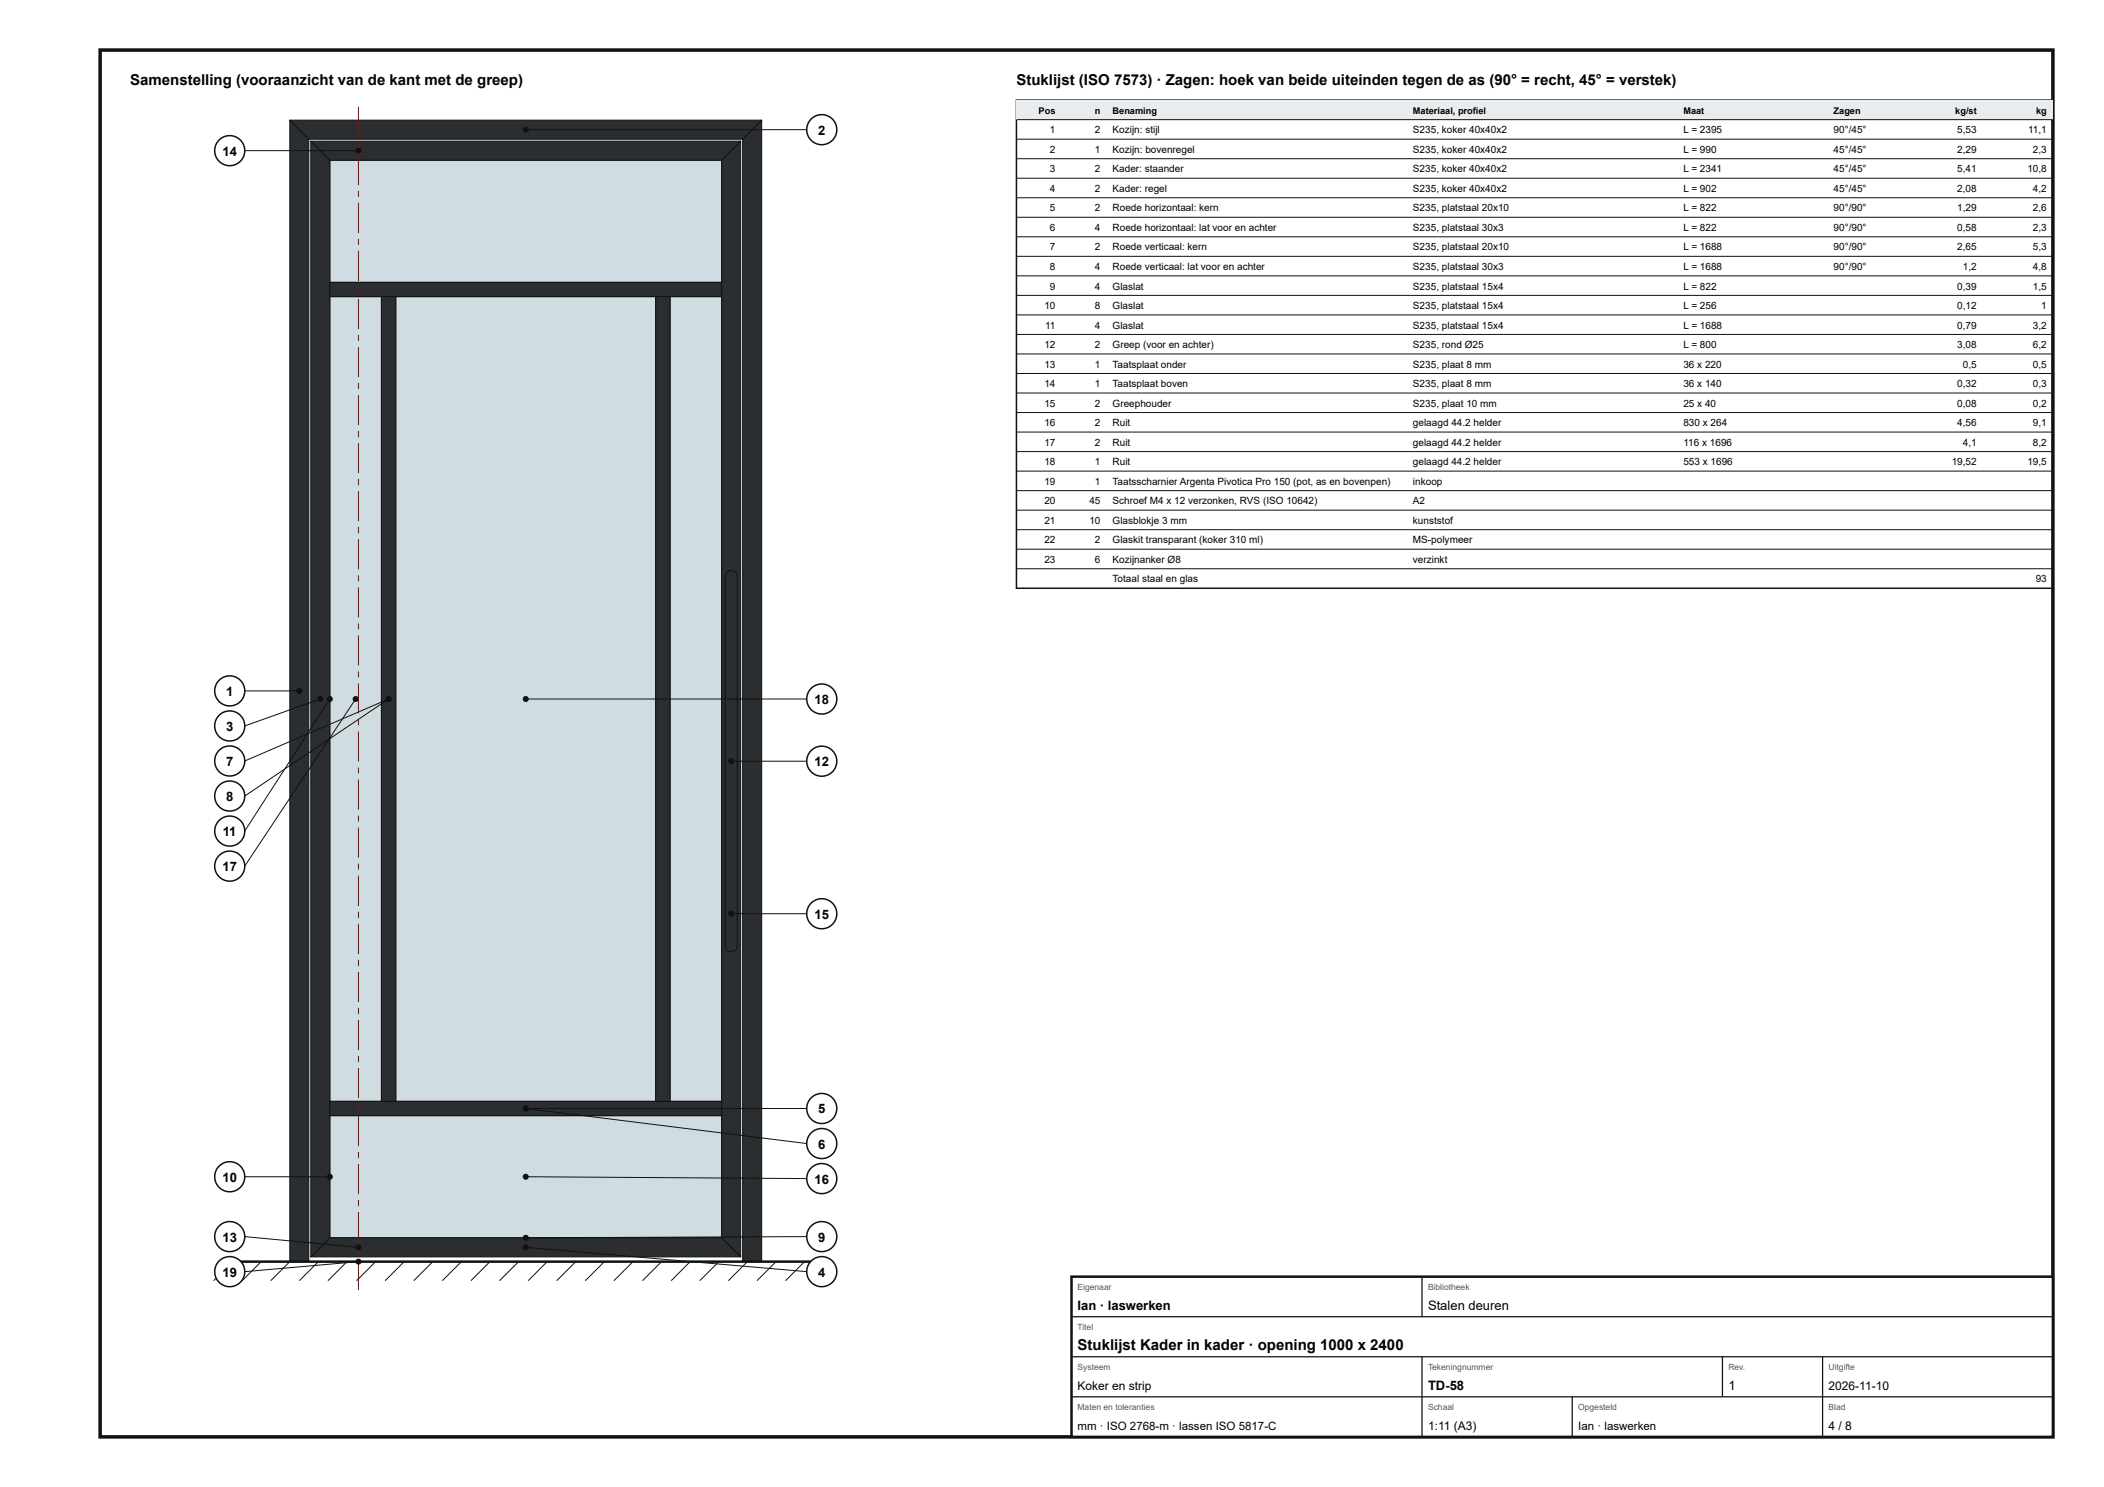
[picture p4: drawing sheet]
<svg xmlns="http://www.w3.org/2000/svg" width="420mm" height="297mm" viewBox="0 0 420 297" stroke-linecap="round" stroke-linejoin="round" font-family="sans-serif">
<path d="M20 10h390v277h-390z" fill="none" stroke="#111" stroke-width=".7" stroke-linecap="butt"/>
<path d="M65.9 222.8h78.2v24.4h-78.2z" fill="#cfdde3"/>
<path d="M65.9 222.8h78.2v24.4h-78.2z" fill="none" stroke="#111" stroke-width=".2"/>
<path d="M65.9 59.3h10.3v160.7h-10.3z" fill="#cfdde3"/>
<path d="M65.9 59.3h10.3v160.7h-10.3z" fill="none" stroke="#111" stroke-width=".2"/>
<path d="M79 59.3h52v160.7h-52z" fill="#cfdde3"/>
<path d="M79 59.3h52v160.7h-52z" fill="none" stroke="#111" stroke-width=".2"/>
<path d="M133.8 59.3h10.3v160.7h-10.3z" fill="#cfdde3"/>
<path d="M133.8 59.3h10.3v160.7h-10.3z" fill="none" stroke="#111" stroke-width=".2"/>
<path d="M65.9 32h78.2v24.4h-78.2z" fill="#cfdde3"/>
<path d="M65.9 32h78.2v24.4h-78.2z" fill="none" stroke="#111" stroke-width=".2"/>
<path d="M57.9 24l3.8 3.8v224.2h-3.8z" fill="#2b2e31"/>
<path d="M57.9 24l3.8 3.8v224.2h-3.8z" fill="none" stroke="#111" stroke-width=".2"/>
<path d="M152.1 24v228h-3.8v-224.2z" fill="#2b2e31"/>
<path d="M152.1 24v228h-3.8v-224.2z" fill="none" stroke="#111" stroke-width=".2"/>
<path d="M57.9 24h94.2l-3.8 3.8h-86.6z" fill="#2b2e31"/>
<path d="M57.9 24h94.2l-3.8 3.8h-86.6z" fill="none" stroke="#111" stroke-width=".2"/>
<path d="M62.1 28.2l3.8 3.8v215.2l-3.8 3.8z" fill="#2b2e31"/>
<path d="M62.1 28.2l3.8 3.8v215.2l-3.8 3.8z" fill="none" stroke="#111" stroke-width=".2"/>
<path d="M147.9 28.2v222.8l-3.8-3.8v-215.2z" fill="#2b2e31"/>
<path d="M147.9 28.2v222.8l-3.8-3.8v-215.2z" fill="none" stroke="#111" stroke-width=".2"/>
<path d="M65.9 247.2h78.2l3.8 3.8h-85.8z" fill="#2b2e31"/>
<path d="M65.9 247.2h78.2l3.8 3.8h-85.8z" fill="none" stroke="#111" stroke-width=".2"/>
<path d="M62.1 28.2h85.8l-3.8 3.8h-78.2z" fill="#2b2e31"/>
<path d="M62.1 28.2h85.8l-3.8 3.8h-78.2z" fill="none" stroke="#111" stroke-width=".2"/>
<path d="M65.9 220h78.2v2.8h-78.2z" fill="#2b2e31"/>
<path d="M65.9 220h78.2v2.8h-78.2z" fill="none" stroke="#111" stroke-width=".2"/>
<path d="M65.9 56.4h78.2v2.9h-78.2z" fill="#2b2e31"/>
<path d="M65.9 56.4h78.2v2.9h-78.2z" fill="none" stroke="#111" stroke-width=".2"/>
<path d="M76.2 59.3h2.8v160.7h-2.8z" fill="#2b2e31"/>
<path d="M76.2 59.3h2.8v160.7h-2.8z" fill="none" stroke="#111" stroke-width=".2"/>
<path d="M131 59.3h2.8v160.7h-2.8z" fill="#2b2e31"/>
<path d="M131 59.3h2.8v160.7h-2.8z" fill="none" stroke="#111" stroke-width=".2"/>
<path d="M71.5 251.7h.2v6h-.2zM71.5 249.3h.2v1.2h-.2zM71.5 242.1h.2v6h-.2zM71.5 239.7h.2v1.2h-.2zM71.5 232.5h.2v6h-.2zM71.5 230.1h.2v1.2h-.2zM71.5 222.9h.2v6h-.2zM71.5 220.5h.2v1.2h-.2zM71.5 213.3h.2v6h-.2zM71.5 210.9h.2v1.2h-.2zM71.5 203.7h.2v6h-.2zM71.5 201.3h.2v1.2h-.2zM71.5 194.1h.2v6h-.2zM71.5 191.7h.2v1.2h-.2zM71.5 184.5h.2v6h-.2zM71.5 182.1h.2v1.2h-.2zM71.5 174.9h.2v6h-.2zM71.5 172.5h.2v1.2h-.2zM71.5 165.3h.2v6h-.2zM71.5 162.9h.2v1.2h-.2zM71.5 155.7h.2v6h-.2zM71.5 153.3h.2v1.2h-.2zM71.5 146.1h.2v6h-.2zM71.5 143.7h.2v1.2h-.2zM71.5 136.5h.2v6h-.2zM71.5 134.1h.2v1.2h-.2zM71.5 126.9h.2v6h-.2zM71.5 124.5h.2v1.2h-.2zM71.5 117.3h.2v6h-.2zM71.5 114.9h.2v1.2h-.2zM71.5 107.7h.2v6h-.2zM71.5 105.3h.2v1.2h-.2zM71.5 98.1h.2v6h-.2zM71.5 95.7h.2v1.2h-.2zM71.5 88.5h.2v6h-.2zM71.5 86.1h.2v1.2h-.2zM71.5 78.9h.2v6h-.2zM71.5 76.5h.2v1.2h-.2zM71.5 69.3h.2v6h-.2zM71.5 66.9h.2v1.2h-.2zM71.5 59.7h.2v6h-.2zM71.5 57.3h.2v1.2h-.2zM71.5 50.1h.2v6h-.2zM71.5 47.7h.2v1.2h-.2zM71.5 40.5h.2v6h-.2zM71.5 38.1h.2v1.2h-.2zM71.5 30.9h.2v6h-.2zM71.5 28.5h.2v1.2h-.2zM71.5 21.3h.2v6h-.2z" fill="#b00"/>
<path d="M145.2 114.3a1.2 1.2 0 0 1 1.3-.3 1.2 1.2 0 0 1 .7 1.1v73.9a1.19 1.19 0 0 1-1.2 1.1 1.19 1.19 0 0 1-1.2-1.1v-73.9z" fill="#2b2e31"/>
<g fill="none" stroke="#111" stroke-width=".2">
<path d="M145.2 114.3a1.2 1.2 0 0 1 1.3-.3 1.2 1.2 0 0 1 .7 1.1v73.9a1.19 1.19 0 0 1-1.2 1.1 1.19 1.19 0 0 1-1.2-1.1v-73.9zM46.4 252l-3.8 3.8M52.2 252l-3.8 3.8M57.9 252l-3.8 3.8M63.6 252l-3.8 3.8M69.3 252l-3.8 3.8M75 252l-3.8 3.8M80.7 252l-3.8 3.8M86.4 252l-3.8 3.8M92.1 252l-3.8 3.8M97.9 252l-3.9 3.8M103.6 252l-3.8 3.8"/>
<path d="M109.3 252l-3.8 3.8M115 252l-3.8 3.8M120.7 252l-3.8 3.8M126.4 252l-3.8 3.8M132.1 252l-3.8 3.8M137.8 252l-3.8 3.8M143.6 252l-3.9 3.8M149.3 252l-3.8 3.8M155 252l-3.8 3.8M160.7 252l-3.8 3.8"/>
</g>
<path d="M46.4 252h117.1" fill="none" stroke="#111" stroke-width=".5"/>
<circle cx="71.6" cy="30.1" r=".6" fill="#111"/>
<path d="M48.9 30.1h22.7" fill="none" stroke="#111" stroke-width=".2"/>
<circle cx="45.9" cy="30.1" r="3" fill="#fff"/>
<circle cx="45.9" cy="30.1" r="3" fill="none" stroke="#111" stroke-width=".3"/>
<circle cx="59.8" cy="138" r=".6" fill="#111"/>
<path d="M48.9 138h10.9" fill="none" stroke="#111" stroke-width=".2"/>
<circle cx="45.9" cy="138" r="3" fill="#fff"/>
<circle cx="45.9" cy="138" r="3" fill="none" stroke="#111" stroke-width=".3"/>
<circle cx="64" cy="139.6" r=".6" fill="#111"/>
<path d="M64 139.6l-15.1 5.4" fill="none" stroke="#111" stroke-width=".2"/>
<circle cx="45.9" cy="145" r="3" fill="#fff"/>
<circle cx="45.9" cy="145" r="3" fill="none" stroke="#111" stroke-width=".3"/>
<circle cx="77.6" cy="139.6" r=".6" fill="#111"/>
<path d="M77.6 139.6l-28.7 12.4" fill="none" stroke="#111" stroke-width=".2"/>
<circle cx="45.9" cy="152" r="3" fill="#fff"/>
<circle cx="45.9" cy="152" r="3" fill="none" stroke="#111" stroke-width=".3"/>
<circle cx="77.6" cy="139.6" r=".6" fill="#111"/>
<path d="M77.6 139.6l-28.7 19.4" fill="none" stroke="#111" stroke-width=".2"/>
<circle cx="45.9" cy="159" r="3" fill="#fff"/>
<circle cx="45.9" cy="159" r="3" fill="none" stroke="#111" stroke-width=".3"/>
<circle cx="65.9" cy="139.6" r=".6" fill="#111"/>
<path d="M65.9 139.6l-17 26.4" fill="none" stroke="#111" stroke-width=".2"/>
<circle cx="45.9" cy="166" r="3" fill="#fff"/>
<circle cx="45.9" cy="166" r="3" fill="none" stroke="#111" stroke-width=".3"/>
<circle cx="71" cy="139.6" r=".6" fill="#111"/>
<path d="M71 139.6l-22.1 33.4" fill="none" stroke="#111" stroke-width=".2"/>
<circle cx="45.9" cy="173" r="3" fill="#fff"/>
<circle cx="45.9" cy="173" r="3" fill="none" stroke="#111" stroke-width=".3"/>
<circle cx="65.9" cy="235" r=".6" fill="#111"/>
<path d="M48.9 235h17" fill="none" stroke="#111" stroke-width=".2"/>
<circle cx="45.9" cy="235" r="3" fill="#fff"/>
<circle cx="45.9" cy="235" r="3" fill="none" stroke="#111" stroke-width=".3"/>
<circle cx="71.6" cy="249.1" r=".6" fill="#111"/>
<path d="M48.9 247l22.7 2.1" fill="none" stroke="#111" stroke-width=".2"/>
<circle cx="45.9" cy="247" r="3" fill="#fff"/>
<circle cx="45.9" cy="247" r="3" fill="none" stroke="#111" stroke-width=".3"/>
<circle cx="71.6" cy="252" r=".6" fill="#111"/>
<path d="M71.6 252l-22.7 2" fill="none" stroke="#111" stroke-width=".2"/>
<circle cx="45.9" cy="254" r="3" fill="#fff"/>
<circle cx="45.9" cy="254" r="3" fill="none" stroke="#111" stroke-width=".3"/>
<circle cx="105" cy="25.9" r=".6" fill="#111"/>
<path d="M105 25.9h56.1" fill="none" stroke="#111" stroke-width=".2"/>
<circle cx="164.1" cy="25.9" r="3" fill="#fff"/>
<circle cx="164.1" cy="25.9" r="3" fill="none" stroke="#111" stroke-width=".3"/>
<circle cx="105" cy="139.6" r=".6" fill="#111"/>
<path d="M105 139.6h56.1" fill="none" stroke="#111" stroke-width=".2"/>
<circle cx="164.1" cy="139.6" r="3" fill="#fff"/>
<circle cx="164.1" cy="139.6" r="3" fill="none" stroke="#111" stroke-width=".3"/>
<circle cx="146" cy="152" r=".6" fill="#111"/>
<path d="M146 152h15.1" fill="none" stroke="#111" stroke-width=".2"/>
<circle cx="164.1" cy="152" r="3" fill="#fff"/>
<circle cx="164.1" cy="152" r="3" fill="none" stroke="#111" stroke-width=".3"/>
<circle cx="146" cy="182.5" r=".6" fill="#111"/>
<path d="M146 182.5h15.1" fill="none" stroke="#111" stroke-width=".2"/>
<circle cx="164.1" cy="182.5" r="3" fill="#fff"/>
<circle cx="164.1" cy="182.5" r="3" fill="none" stroke="#111" stroke-width=".3"/>
<circle cx="105" cy="221.4" r=".6" fill="#111"/>
<path d="M105 221.4h56.1" fill="none" stroke="#111" stroke-width=".2"/>
<circle cx="164.1" cy="221.4" r="3" fill="#fff"/>
<circle cx="164.1" cy="221.4" r="3" fill="none" stroke="#111" stroke-width=".3"/>
<circle cx="105" cy="221.4" r=".6" fill="#111"/>
<path d="M105 221.4l56.1 7" fill="none" stroke="#111" stroke-width=".2"/>
<circle cx="164.1" cy="228.4" r="3" fill="#fff"/>
<circle cx="164.1" cy="228.4" r="3" fill="none" stroke="#111" stroke-width=".3"/>
<circle cx="105" cy="235" r=".6" fill="#111"/>
<path d="M105 235l56.1 .4" fill="none" stroke="#111" stroke-width=".2"/>
<circle cx="164.1" cy="235.4" r="3" fill="#fff"/>
<circle cx="164.1" cy="235.4" r="3" fill="none" stroke="#111" stroke-width=".3"/>
<circle cx="105" cy="247.2" r=".6" fill="#111"/>
<path d="M161.1 247l-56.1 .2" fill="none" stroke="#111" stroke-width=".2"/>
<circle cx="164.1" cy="247" r="3" fill="#fff"/>
<circle cx="164.1" cy="247" r="3" fill="none" stroke="#111" stroke-width=".3"/>
<circle cx="105" cy="249.1" r=".6" fill="#111"/>
<path d="M105 249.1l56.1 4.9" fill="none" stroke="#111" stroke-width=".2"/>
<circle cx="164.1" cy="254" r="3" fill="#fff"/>
<g fill="none" stroke="#111" stroke-width=".3">
<path d="M203 20h207v97.5h-207z"/>
<circle cx="164.1" cy="254" r="3"/>
</g>
<path d="M203 20h207v3.9h-207z" fill="#e9ecee"/>
<g fill="none" stroke="#111" stroke-width=".2">
<path d="M203 23.9h207M203 27.8h207M203 31.7h207M203 35.6h207M203 39.5h207M203 43.4h207M203 47.3h207M203 51.2h207M203 55.1h207M203 59h207M203 62.9h207M203 66.8h207"/>
<path d="M203 70.7h207M203 74.6h207M203 78.5h207M203 82.4h207M203 86.3h207M203 90.2h207M203 94.1h207M203 98h207M203 101.9h207M203 105.8h207M203 109.7h207M203 113.6h207"/>
</g>
<path d="M214 255h196v32h-196z" fill="#fff"/>
<path d="M214 255h196v32h-196z" fill="none" stroke="#111" stroke-width=".5"/>
<path d="M284 255v8M214 263h196M214 271h196M214 279h196M284 271v16M314 279v8M344 271v8M364 271v16" fill="none" stroke="#111" stroke-width=".25"/>
<g font-size="3">
<text x="26" y="17">Samenstelling (vooraanzicht van de kant met de greep)</text>
<text x="203" y="17">Stuklijst (ISO 7573) · Zagen: hoek van beide uiteinden tegen de as (90° = recht, 45° = verstek)</text>
<text x="215.2" y="269.6">Stuklijst Kader in kader · opening 1000 x 2400</text>
</g>
<g font-size="2.6">
<text x="163.4" y="26.9">2</text>
<text x="44.4" y="31.1">14</text>
<text x="45.2" y="139">1</text>
<text x="162.7" y="140.6">18</text>
<text x="45.2" y="146">3</text>
<text x="45.2" y="153">7</text>
<text x="162.7" y="153">12</text>
<text x="45.2" y="160">8</text>
<text x="44.5" y="167">11</text>
<text x="44.4" y="174">17</text>
<text x="162.7" y="183.5">15</text>
<text x="163.4" y="222.4">5</text>
<text x="163.4" y="229.4">6</text>
<text x="44.4" y="236">10</text>
<text x="162.7" y="236.4">16</text>
<text x="44.4" y="248">13</text>
<text x="163.4" y="248">9</text>
<text x="44.4" y="255">19</text>
<text x="163.4" y="255">4</text>
<text x="215.2" y="261.6">Ian · laswerken</text>
<text x="285.2" y="261.6">Stalen deuren</text>
<text x="285.2" y="277.6">TD-58</text>
<text x="345.2" y="277.6">1</text>
</g>
<g font-size="2.4">
<text x="215.2" y="277.6">Koker en strip</text>
<text x="365.2" y="277.6">2026-11-10</text>
<text x="285.2" y="285.6">1:11 (A3)</text>
<text x="365.2" y="285.6">4 / 8</text>
</g>
<g font-size="2.3">
<text x="215.2" y="285.6">mm · ISO 2768-m · lassen ISO 5817-C</text>
<text x="315.2" y="285.6">Ian · laswerken</text>
</g>
<g font-size="2">
<text x="209.7" y="26.6">1</text>
<text x="218.7" y="26.6">2</text>
<text x="222.2" y="26.6">Kozijn: stijl</text>
<text x="282.2" y="26.6">S235, koker 40x40x2</text>
<text x="336.2" y="26.6">L = 2395</text>
<text x="366.2" y="26.6">90°/45°</text>
<text x="390.9" y="26.6">5,53</text>
<text x="405.1" y="26.6">11,1</text>
<text x="209.7" y="30.5">2</text>
<text x="209.7" y="34.4">3</text>
<text x="218.7" y="30.5">1</text>
<text x="218.7" y="34.4">2</text>
<text x="222.2" y="30.5">Kozijn: bovenregel</text>
<text x="222.2" y="34.4">Kader: staander</text>
<text x="282.2" y="30.5">S235, koker 40x40x2</text>
<text x="282.2" y="34.4">S235, koker 40x40x2</text>
<text x="336.2" y="30.5">L = 990</text>
<text x="336.2" y="34.4">L = 2341</text>
<text x="366.2" y="30.5">45°/45°</text>
<text x="366.2" y="34.4">45°/45°</text>
<text x="390.9" y="30.5">2,29</text>
<text x="390.9" y="34.4">5,41</text>
<text x="404.9" y="34.4">10,8</text>
<text x="406" y="30.5">2,3</text>
<text x="209.7" y="38.3">4</text>
<text x="218.7" y="38.3">2</text>
<text x="222.2" y="38.3">Kader: regel</text>
<text x="282.2" y="38.3">S235, koker 40x40x2</text>
<text x="336.2" y="38.3">L = 902</text>
<text x="366.2" y="38.3">45°/45°</text>
<text x="390.9" y="38.3">2,08</text>
<text x="406" y="38.3">4,2</text>
<text x="209.7" y="42.2">5</text>
<text x="209.7" y="46.1">6</text>
<text x="218.7" y="42.2">2</text>
<text x="218.7" y="46.1">4</text>
<text x="222.2" y="42.2">Roede horizontaal: kern</text>
<text x="222.2" y="46.1">Roede horizontaal: lat voor en achter</text>
<text x="282.2" y="42.2">S235, platstaal 20x10</text>
<text x="282.2" y="46.1">S235, platstaal 30x3</text>
<text x="336.2" y="42.2">L = 822</text>
<text x="336.2" y="46.1">L = 822</text>
<text x="366.2" y="42.2">90°/90°</text>
<text x="366.2" y="46.1">90°/90°</text>
<text x="390.9" y="42.2">1,29</text>
<text x="390.9" y="46.1">0,58</text>
<text x="406" y="42.2">2,6</text>
<text x="406" y="46.1">2,3</text>
<text x="209.7" y="50">7</text>
<text x="209.7" y="53.9">8</text>
<text x="218.7" y="50">2</text>
<text x="218.7" y="53.9">4</text>
<text x="222.2" y="50">Roede verticaal: kern</text>
<text x="222.2" y="53.9">Roede verticaal: lat voor en achter</text>
<text x="282.2" y="50">S235, platstaal 20x10</text>
<text x="282.2" y="53.9">S235, platstaal 30x3</text>
<text x="336.2" y="50">L = 1688</text>
<text x="336.2" y="53.9">L = 1688</text>
<text x="366.2" y="50">90°/90°</text>
<text x="366.2" y="53.9">90°/90°</text>
<text x="390.9" y="50">2,65</text>
<text x="392" y="53.9">1,2</text>
<text x="406" y="50">5,3</text>
<text x="406" y="53.9">4,8</text>
<text x="209.7" y="57.8">9</text>
<text x="218.7" y="57.8">4</text>
<text x="222.2" y="57.8">Glaslat</text>
<text x="282.2" y="57.8">S235, platstaal 15x4</text>
<text x="336.2" y="57.8">L = 822</text>
<text x="390.9" y="57.8">0,39</text>
<text x="406" y="57.8">1,5</text>
<text x="208.6" y="61.7">10</text>
<text x="208.7" y="65.6">11</text>
<text x="218.7" y="61.7">8</text>
<text x="218.7" y="65.6">4</text>
<text x="222.2" y="61.7">Glaslat</text>
<text x="222.2" y="65.6">Glaslat</text>
<text x="282.2" y="61.7">S235, platstaal 15x4</text>
<text x="282.2" y="65.6">S235, platstaal 15x4</text>
<text x="336.2" y="61.7">L = 256</text>
<text x="336.2" y="65.6">L = 1688</text>
<text x="390.9" y="61.7">0,12</text>
<text x="390.9" y="65.6">0,79</text>
<text x="406" y="65.6">3,2</text>
<text x="407.7" y="61.7">1</text>
<text x="208.6" y="69.5">12</text>
<text x="218.7" y="69.5">2</text>
<text x="222.2" y="69.5">Greep (voor en achter)</text>
<text x="282.2" y="69.5">S235, rond Ø25</text>
<text x="336.2" y="69.5">L = 800</text>
<text x="390.9" y="69.5">3,08</text>
<text x="406" y="69.5">6,2</text>
<text x="208.6" y="73.4">13</text>
<text x="208.6" y="77.3">14</text>
<text x="218.7" y="73.4">1</text>
<text x="218.7" y="77.3">1</text>
<text x="222.2" y="73.4">Taatsplaat onder</text>
<text x="222.2" y="77.3">Taatsplaat boven</text>
<text x="282.2" y="73.4">S235, plaat 8 mm</text>
<text x="282.2" y="77.3">S235, plaat 8 mm</text>
<text x="336.2" y="73.4">36 x 220</text>
<text x="336.2" y="77.3">36 x 140</text>
<text x="390.9" y="77.3">0,32</text>
<text x="392" y="73.4">0,5</text>
<text x="406" y="73.4">0,5</text>
<text x="406" y="77.3">0,3</text>
<text x="208.6" y="81.2">15</text>
<text x="218.7" y="81.2">2</text>
<text x="222.2" y="81.2">Greephouder</text>
<text x="282.2" y="81.2">S235, plaat 10 mm</text>
<text x="336.2" y="81.2">25 x 40</text>
<text x="390.9" y="81.2">0,08</text>
<text x="406" y="81.2">0,2</text>
<text x="208.6" y="85.1">16</text>
<text x="208.6" y="89">17</text>
<text x="218.7" y="85.1">2</text>
<text x="218.7" y="89">2</text>
<text x="222.2" y="85.1">Ruit</text>
<text x="222.2" y="89">Ruit</text>
<text x="282.2" y="85.1">gelaagd 44.2 helder</text>
<text x="282.2" y="89">gelaagd 44.2 helder</text>
<text x="336.2" y="85.1">830 x 264</text>
<text x="336.2" y="89">116 x 1696</text>
<text x="390.9" y="85.1">4,56</text>
<text x="392" y="89">4,1</text>
<text x="406" y="85.1">9,1</text>
<text x="406" y="89">8,2</text>
<text x="208.6" y="92.9">18</text>
<text x="218.7" y="92.9">1</text>
<text x="222.2" y="92.9">Ruit</text>
<text x="282.2" y="92.9">gelaagd 44.2 helder</text>
<text x="336.2" y="92.9">553 x 1696</text>
<text x="389.8" y="92.9">19,52</text>
<text x="404.9" y="92.9">19,5</text>
<text x="208.6" y="96.8">19</text>
<text x="208.6" y="100.7">20</text>
<text x="217.6" y="100.7">45</text>
<text x="218.7" y="96.8">1</text>
<text x="222.2" y="96.8">Taatsscharnier Argenta Pivotica Pro 150 (pot, as en bovenpen)</text>
<text x="222.2" y="100.7">Schroef M4 x 12 verzonken, RVS (ISO 10642)</text>
<text x="282.2" y="96.8">inkoop</text>
<text x="282.2" y="100.7">A2</text>
<text x="208.6" y="104.6">21</text>
<text x="217.6" y="104.6">10</text>
<text x="222.2" y="104.6">Glasblokje 3 mm</text>
<text x="282.2" y="104.6">kunststof</text>
<text x="208.6" y="108.5">22</text>
<text x="208.6" y="112.4">23</text>
<text x="218.7" y="108.5">2</text>
<text x="218.7" y="112.4">6</text>
<text x="222.2" y="108.5">Glaskit transparant (koker 310 ml)</text>
<text x="222.2" y="112.4">Kozijnanker Ø8</text>
<text x="282.2" y="108.5">MS-polymeer</text>
<text x="282.2" y="112.4">verzinkt</text>
<text x="222.2" y="116.3">Totaal staal en glas</text>
<text x="406.6" y="116.3">93</text>
</g>
<g font-size="1.8">
<text x="207.4" y="22.7">Pos</text>
<text x="218.7" y="22.7">n</text>
<text x="222.2" y="22.7">Benaming</text>
<text x="282.2" y="22.7">Materiaal, profiel</text>
<text x="336.2" y="22.7">Maat</text>
<text x="366.2" y="22.7">Zagen</text>
<text x="390.5" y="22.7">kg/st</text>
<text x="406.6" y="22.7">kg</text>
</g>
<g font-size="1.7" fill="#555">
<text x="215.2" y="257.6">Eigenaar</text>
<text x="285.2" y="257.6">Bibliotheek</text>
<text x="215.2" y="265.6">Titel</text>
<text x="215.2" y="273.6">Systeem</text>
<text x="285.2" y="273.6">Tekeningnummer</text>
<text x="345.2" y="273.6">Rev.</text>
<text x="365.2" y="273.6">Uitgifte</text>
<text x="215.2" y="281.6">Maten en toleranties</text>
<text x="285.2" y="281.6">Schaal</text>
<text x="315.2" y="281.6">Opgesteld</text>
<text x="365.2" y="281.6">Blad</text>
</g>
</svg>
